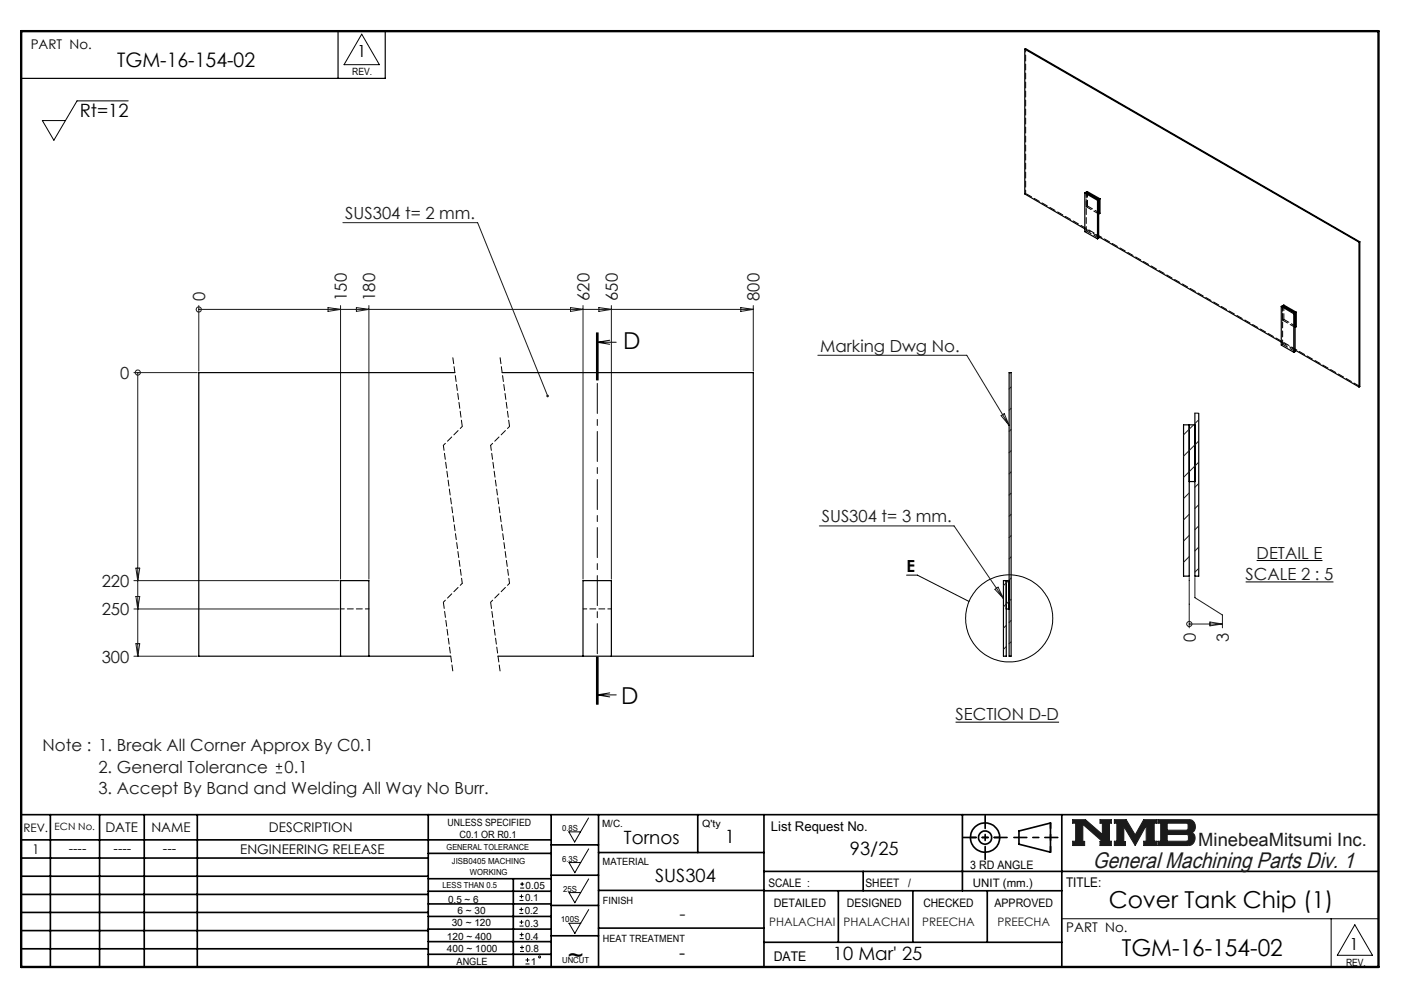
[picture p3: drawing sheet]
<svg xmlns="http://www.w3.org/2000/svg" width="297mm" height="210mm" viewBox="0 0 297 210" stroke-linecap="round" stroke-linejoin="round" font-family="sans-serif">
<g fill="none" stroke="#000" stroke-width=".35">
<path d="M4.5 172.3h287.1M4.5 177.6h112.1M10.7 172.3v32.2M21.1 172.3v32.2M30.5 172.3v32.2M41.7 172.3v32.2M90.6 172.3v32.2M116.6 172.3v32.2M116.6 178.7h10M126.6 172.3v32.2M147.6 172.3v8M161.6 172.3v32.2"/>
<path d="M203.6 172.3v16.1M215.5 175.7l6.7-1.6v6.1l-6.7-1.7zM224.6 172.3v32.2M4.5 185.3h86.1M4.5 181.5h86.1M4.5 189.2h86.1M4.5 193h86.1M4.5 196.8h86.1M90.6 199.1h26M90.6 193.8h26M90.6 188.5h26M90.6 191.2h26"/>
<path d="M90.6 180.5h26M90.6 185.8h26M90.6 196.5h26M108.6 185.8v18.5M116.6 185.1h10M116.6 191.5h10M116.6 197.9h10M126.6 196.3h35M126.6 188.3h35M126.6 180.3h35M161.6 184.3h130M161.6 199.3h63"/>
<path d="M161.6 188.4h63M177.3 188.4v10.9M182.6 184.3v4.1M193.1 188.4v10.9M208.8 188.4v10.9M4.5 200.7h86.1M90.6 201.8h26"/>
<circle cx="208.4" cy="177.1" r="3.1"/>
<circle cx="208.4" cy="177.1" r="1.4"/>
</g>
<path d="M226.9 173.3h2.7l3.6 3.2v-2.4h-.5v-.8h2.4v.8h-.4v3.8h.4v.9h-2.4v-.9h.5l-4.1-3.6v3.6h.3v.9h-2.5v-.9h.6v-3.8h-.6zM235.7 173.3h2.5l1.9 3.3 1.8-3.3h2.8v.8h-.5v3.8h.5v.9h-2.8v-.9h.6v-3.3l-2.4 4.2-2.4-4v3.2h.4v.8h-2.4v-.9h.6v-3.8h-.6zM244.9 173.3h6.6a1.48 1.48 0 0 1 1.3 1.2 1.48 1.48 0 0 1-.7 1.6 1.48 1.48 0 0 1 .7 1.6 1.48 1.48 0 0 1-1.4 1.1h-6.5v-.9h.6v-3.8h-.6zM246.9 174.1h4.1l.3 .2v1l-.3 .3h-4.1zM246.9 176.5h4.2l.3 .3v.8l-.4 .3h-4.1z" fill="none" stroke="#191924" stroke-width=".21"/>
<path d="M76.5 7.2l3.8 6.5h-7.5zM120.3 175.9h2.5l-1.2 2.2zM124.5 173l-1.7 2.9M124.5 179.5l-1.7 2.9M120.4 182.4h2.4l-1.2 2.2zM120.4 188.8h2.4l-1.2 2.1zM120.4 195.3h2.4l-1.2 2.1zM124.5 185.9l-1.7 2.9M124.5 192.4l-1.7 2.9M224.6 194.3h67M281.6 194.3v10.2M286.6 195.6l3.7 6.4h-7.4z" fill="none" stroke="#000" stroke-width=".21"/>
<path d="M4.5 6.6h287.1" fill="none" stroke="#000" stroke-width=".21" stroke-dasharray="6.3 1.3 1.3 1.3" stroke-dashoffset="1.9"/>
<path d="M71.5 6.6v10M81.5 6.6v10h-77" fill="none" stroke="#000" stroke-width=".25"/>
<path d="M205.3 177.1h6.2M222.2 174v6.2" fill="none" stroke="#000" stroke-width=".35" stroke-dasharray="15.2 1.3 1.3 1.3" stroke-dashoffset="14.1"/>
<path d="M203.8 177.1h9.2M208.4 172.5v9.2M214.5 177.1h9.3" fill="none" stroke="#000" stroke-width=".35" stroke-dasharray="15.2 1.3 1.3 1.3" stroke-dashoffset="12.5"/>
<path d="M4.5 6.6h287.1v197.9h-287.1z" fill="none" stroke="#000" stroke-width=".5"/>
<path d="M226.9 173.3v.8h.6v3.8h-.6v.9h2.5v-.9h-.3v-3.6l4.1 3.6h-.5v.9h2.4v-.9h-.4v-3.8h.4v-.8h-2.4v.8h.5v2.4l-3.6-3.2zM235.7 173.3v.8h.6v3.8h-.6v.9h2.4v-.8h-.4v-3.2l2.4 4 2.4-4.2v3.3h-.6v.9h2.8v-.9h-.5v-3.8h.5v-.8h-2.8l-1.8 3.3-1.9-3.3zM246.9 176.5h4.2l.3 .2v1l-.3 .2h-4.2zM244.9 173.3v.8h.6v3.8h-.6v.9h6.9l.7-.5 .3-.9-.1-.7-.6-.6a1.48 1.48 0 0 0 .7-1.6 1.48 1.48 0 0 0-1.3-1.2zM246.9 174.1h4.1l.3 .2v1.1l-.2 .2h-4.2z" fill-rule="evenodd" fill="#191924"/>
<g fill="none" stroke="#000" stroke-width=".21">
<path d="M27.1 21.3h-10.8l-4.9 8.4-2.4-4.2h4.9M126.2 70.4v10M126.3 72.4h4.1M126.3 72.4l2.7 .4M126.4 70.4v10M126.5 70.4v10M129 72l-2.7 .4M265.8 118.5h14M126.2 139v10M126.4 139v10M126.5 139v10zM191.8 121.6h2.3l10.9 5.6"/>
<path d="M263.5 123.1h18.6M126.3 147h4.1M126.3 147l2.7 .4M129 146.5l-2.7 .5M202.1 152.7h21.9M109.9 193.2h.8M109.9 192.3h.8M109.9 195.9h.8M109.9 195h.8M109.9 190.4h.8M109.9 189.6h.8M109.9 198.5h.9"/>
<path d="M109.9 197.7h.9M110 187.8h.9M110 187h.9M110.3 191.9v.8M110.3 189.2v.8M110.3 194.6v.8M110.3 197.2v.9M110.4 199.9v.9M110.5 186.5v.9M110 201.2h.8M110 200.4h.8M111.2 203.9h.8"/>
<path d="M111.2 203h.8M111.6 202.6v.8"/>
<circle cx="213.5" cy="130.8" r="9.2"/>
<circle cx="114.1" cy="202.4" r=".21"/>
</g>
<g fill="none" stroke="#191924" stroke-width=".21">
<path d="M72.5 47.1h28.5l14.9 36.6M28.3 78.8h13.4M29.1 78.8h.1M29.1 78.8v60M42.1 65.4h.1M42.1 64.6v13.9M42.1 65.4h117.2M69.4 65l2.6 .4-2.6 .5zM72 64.6v57.9M75.4 65l2.6 .4-2.6 .5zM78 64.6v57.9M120.7 65l2.6 .4-2.6 .5z"/>
<path d="M123.3 64.6v57.9M126.7 65l2.6 .4-2.6 .5zM129.3 64.6v57.9M156.7 65l2.6 .4-2.6 .5zM159.3 64.6v13.9M173 75.1h31.5l9 14.8M211.8 87.9l.6-.4 1.1 2.4zM173.3 111.2h28.5l10.5 15.4M28.3 122.8h43.5M28.3 128.8h43.5M28.3 138.8h13.4M28.8 120.1h.8l-.5 2.7z"/>
<path d="M28.8 126.1h.8l-.5 2.7zM28.8 136.1h.8l-.5 2.7zM210.5 124.6l.6-.4 1.2 2.4zM251.6 132h.1M251.6 122.1v10.7M251.6 132h7M252.8 122.1v4.3l5.8 3.7v2.7M255.9 131.5l2.7 .5-2.7 .4zM58.3 163.4h1.4M58.3 162.1h1.4M59 161.4v1.4"/>
<circle cx="29.2" cy="78.8" r=".55"/>
<circle cx="42" cy="65.4" r=".54"/>
<circle cx="251.6" cy="132" r=".54"/>
</g>
<path d="M126.4 70.4v78.6" fill="none" stroke="#000" stroke-width=".21" stroke-dasharray="6.3 1.3 1.3 1.3" stroke-dashoffset="-.6"/>
<path d="M95.8 75.6l2 14.6M105.8 75.6l2 14.6M93.8 127.4l2 14.5M103.8 127.4l2 14.5" fill="none" stroke="#000" stroke-width=".21" stroke-dasharray="1.3 .6" stroke-dashoffset="-.1"/>
<path d="M97.8 90.2l-4 4M107.8 90.2l-4 4M97.8 123.4l-4 4M107.8 123.4l-4 4" fill="none" stroke="#000" stroke-width=".21" stroke-dasharray="1.3 .6" stroke-dashoffset=".7"/>
<path d="M93.8 94.2l4 29.2M103.8 94.2l4 29.2" fill="none" stroke="#000" stroke-width=".21" stroke-dasharray="1.3 .6" stroke-dashoffset=".2"/>
<path d="M115.6 83.6l.4-.1 .1 .4-.1 .1-.1-.3 .1 .3h-.3z" fill="#191924"/>
<g fill="none" stroke="#000" stroke-width=".25">
<path d="M216.8 10.4l70.7 40.8M216.8 10.4l.2-.1 70.7 40.8M216.8 10.4v30.6l12.7 7.4M229.5 40.8l2.7 1.6M229.5 40.8v8.2l2.7 1.5M229.8 40.7l2.6 1.5M229.8 40.7l-.3 .1M229.8 40.7l.2-.2 2.7 1.5M232.2 42.4v8.1M232.4 42.2v8.2l-.2 .1M232.4 42.2l-.2 .2M232.4 50.1l38.6 22.2"/>
<path d="M232.7 42l-.3 .2M232.7 42v3.1l-.3 .2M287.5 51.2v30.6M287.7 51.1l-.2 .1M287.7 51.1v30.7h-.2M96.2 78.8h-54.1v60h53.2M106.2 78.8h53.1v60h-54M213.5 78.8h.4v60h-.4zM271 64.8l2.7 1.5M271 64.8v8.2l2.7 1.5M271.3 64.7l2.7 1.5M271.3 64.7l-.3 .1"/>
<path d="M271.3 64.7l.3-.2 2.6 1.5M273.7 66.3v8.2M274 66.2v8.2l-.3 .1M274 66.2l-.3 .1M274 74l13.5 7.8M274.2 66l-.2 .2M274.2 66v3.1l-.2 .1M251.6 89.8v32h-1.2v-32h2.4M252.8 87.4v34.4h.8v-34.4M251.6 101.8h1.2M72 138.8v-16h6v16M123.3 138.8v-16h6v16"/>
<path d="M212.9 122.8v16h-.6v-16h1.2M212.9 128.8h.6"/>
</g>
<path d="M78.1 128.8h-6M129.4 128.8h-6" fill="none" stroke="#000" stroke-width=".21" stroke-dasharray="1.3 .6" stroke-dashoffset=".5"/>
<g fill="none" stroke="#191924" stroke-width=".21">
<path d="M213.9 81.8l-.4 .5M213.9 86.4l-.4 .3M213.9 90.8l-.4 .4M213.9 95.3l-.4 .4M213.9 99.8l-.4 .4M252.5 89.8l-2.1 2.2M253.6 88.8l-.8 .8M253.6 93.3l-3.2 3.2M253.6 97.7l-3.2 3.3M213.9 104.3l-.4 .4M213.9 108.8l-.4 .4M213.9 113.3l-.4 .4"/>
<path d="M213.9 117.8l-.4 .4M251.6 108.8l-1.2 1.2M251.6 113.2l-1.2 1.2M251.6 117.7l-1.2 1.2M251.6 104.2l-1.2 1.2M253.6 102.3l-.8 .7M253.6 106.7l-.8 .9M253.6 111.2l-.8 .8M253.6 115.7l-.8 .8M212.9 132.2l-.6 .6M212.9 136.7l-.6 .6M213.4 122.8l-1.1 1.1"/>
<path d="M213.9 122.3l-.4 .4M213.9 126.7l-1.6 1.6M213.9 131.2l-.4 .4M213.9 135.7l-.4 .4M253.6 120.2l-.8 .8"/>
</g>
<path d="M252.8 87.4h.8" fill="none" stroke="#000" stroke-width=".21"/>
<path d="M229.8 40.7v8.1M271.3 64.6v8.2" fill="none" stroke="#000" stroke-width=".21" stroke-dasharray="1.3 .6" stroke-dashoffset=".4"/>
<path d="M216.8 41l.2-.1M229.8 48.8l-.3 .2M230 43.6l-.2 .1M271.3 72.8l-.2 .2M271.6 67.5l-.3 .2" fill="none" stroke="#000" stroke-width=".21" stroke-dasharray="1.3 .6"/>
<path d="M229.8 43.7v-3M230 40.5v3.1M232.4 50.3l-2.6-1.5M232.4 45.2l-2.6-1.5M232.7 45.1l-2.7-1.5M271.3 67.7v-3.1M271.6 64.5v3M274 74.3l-2.7-1.5M274 69.2l-2.7-1.5M274.2 69.1l-2.6-1.6" fill="none" stroke="#000" stroke-width=".21" stroke-dasharray="1.3 .6" stroke-dashoffset=".1"/>
<path d="M229.5 48.4l2.9 1.6M271.1 72.3l2.9 1.7" fill="none" stroke="#000" stroke-width=".21" stroke-dasharray="1.3 .6" stroke-dashoffset="-.1"/>
<path d="M217 40.9l70.7 40.8" fill="none" stroke="#000" stroke-width=".21" stroke-dasharray="1.3 .6" stroke-dashoffset="-.2"/>
<path d="M217 10.3v30.6" fill="none" stroke="#000" stroke-width=".21" stroke-dasharray="1.3 .6" stroke-dashoffset=".6"/>
<g font-size="4.9">
<text x="131.8" y="73.8">D</text>
<text x="131.4" y="148.9">D</text>
<text x="234.5" y="192">Cover Tank Chip (1)</text>
<text x="120.1" y="203.7">~</text>
<text x="237.3" y="202.1">TGM-16-154-02</text>
</g>
<text font-size="4.7" fill="#191924" x="231.2" y="183.6">General Machining Parts Div. 1</text>
<text font-size="4.2" x="24.8" y="14.3">TGM-16-154-02</text>
<g font-size="3.9">
<text x="16.9" y="24.6">Rt=12</text>
<text x="132" y="178.4">Tornos</text>
<text x="153.3" y="178.4">1</text>
<text x="179.8" y="180.8">93/25</text>
<text x="138.6" y="186.6">SUS304</text>
<text x="143.7" y="202.9">-</text>
<text x="176.2" y="203.1">10 Mar' 25</text>
</g>
<g font-size="3.9" fill="#191924">
<text x="253.5" y="178.9">MinebeaMitsumi Inc.</text>
<text x="143.7" y="194.7">-</text>
</g>
<g font-size="3.5">
<text x="75.6" y="12.1">1</text>
<text x="191.8" y="120.9">E</text>
<text x="285.5" y="200.9">1</text>
</g>
<g font-size="3.5" fill="#191924">
<text x="73" y="46.3">SUS304 t= 2 mm.</text>
<text x="43.4" y="63.6" transform="rotate(-90 43.4 63.6)">0</text>
<text x="73.4" y="63.6" transform="rotate(-90 73.4 63.6)">150</text>
<text x="79.4" y="63.6" transform="rotate(-90 79.4 63.6)">180</text>
<text x="124.7" y="63.6" transform="rotate(-90 124.7 63.6)">620</text>
<text x="130.7" y="63.6" transform="rotate(-90 130.7 63.6)">650</text>
<text x="160.7" y="63.6" transform="rotate(-90 160.7 63.6)">800</text>
<text x="173.5" y="74.3">Marking Dwg No.</text>
<text x="25.4" y="80.1">0</text>
<text x="173.8" y="110.4">SUS304 t= 3 mm.</text>
<text x="265.8" y="118.2">DETAIL E</text>
<text x="21.5" y="124.1">220</text>
<text x="263.5" y="122.7">SCALE 2 : 5</text>
<text x="21.5" y="130.1">250</text>
<text x="252.9" y="135.7" transform="rotate(-90 252.9 135.7)">0</text>
<text x="259.9" y="135.7" transform="rotate(-90 259.9 135.7)">3</text>
<text x="21.5" y="140.1">300</text>
<text x="202.1" y="152.3">SECTION D-D</text>
<text x="9" y="158.9">Note : 1. Break All Corner Approx By C0.1</text>
<text x="20.8" y="167.9">3. Accept By Band and Welding All Way No Burr.</text>
<text x="20.8" y="163.4">2. General Tolerance</text>
<text x="60.2" y="163.4">0.1</text>
</g>
<g font-size="2.8">
<text x="6.5" y="10.4">PART No.</text>
<text x="22.3" y="175.9">DATE</text>
<text x="32" y="175.9">NAME</text>
<text x="56.9" y="175.9">DESCRIPTION</text>
<text x="163.1" y="175.7">List Request No.</text>
<text x="6.8" y="180.6">1</text>
<text x="14.5" y="180.3">----</text>
<text x="24" y="180.3">----</text>
<text x="34.5" y="180.3">---</text>
<text x="50.8" y="180.7">ENGINEERING RELEASE</text>
<text x="225.5" y="187.6">TITLE:</text>
<text x="225.6" y="197.2">PART No.</text>
<text x="163.7" y="203.2">DATE</text>
</g>
<g font-size="2.5">
<text x="4.9" y="175.9">REV.</text>
<text x="205.2" y="183.8">3 RD ANGLE</text>
<text x="162.5" y="187.5">SCALE :</text>
<text x="163.7" y="191.7">DETAILED</text>
<text x="179.2" y="191.9">DESIGNED</text>
<text x="183.1" y="187.5">SHEET</text>
<text x="192.1" y="187.5">/</text>
<text x="195.3" y="191.9">CHECKED</text>
<text x="205.8" y="187.5">UNIT (mm.)</text>
<text x="210.4" y="191.9">APPROVED</text>
</g>
<g font-size="2.5" fill="#191924">
<text x="162.7" y="195.9">PHALACHAI</text>
<text x="178.5" y="195.9">PHALACHAI</text>
<text x="195.1" y="195.9">PREECHA</text>
<text x="211" y="195.9">PREECHA</text>
</g>
<g font-size="2.1">
<text x="74.5" y="16">REV.</text>
<text x="11.6" y="175.6">ECN No.</text>
<text x="94.7" y="174.7">UNLESS SPECIFIED</text>
<text x="97.2" y="177.3">C0.1 OR R0.1</text>
<text x="127.3" y="174.9">M/C.</text>
<text x="148.6" y="175">Q'ty</text>
<text x="127.5" y="183">MATERIAL</text>
<text x="94.8" y="191">0.5 ~ 6</text>
<text x="111.1" y="190.6">0.1</text>
<text x="111.2" y="188">0.05</text>
<text x="127.6" y="191.1">FINISH</text>
<text x="95.6" y="195.9">30 ~ 120</text>
<text x="96.8" y="193.3">6 ~ 30</text>
<text x="111" y="193.4">0.2</text>
<text x="111.1" y="196.1">0.3</text>
<text x="94.5" y="198.8">120 ~ 400</text>
<text x="94.5" y="201.3">400 ~ 1000</text>
<text x="111.1" y="198.7">0.4</text>
<text x="111.2" y="201.4">0.8</text>
<text x="127.6" y="199.2">HEAT TREATMENT</text>
<text x="96.6" y="204.1">ANGLE</text>
<text x="112.3" y="204.1">1</text>
<text x="284.7" y="204.3">REV.</text>
</g>
<g font-size="1.8">
<text x="94.5" y="179.8">GENERAL TOLERANCE</text>
<text x="118.9" y="175.7">0.8S</text>
<text x="95.6" y="182.8">JISB0405 MACHING</text>
<text x="99.4" y="185.1">WORKING</text>
<text x="118.9" y="182.2">6.3S</text>
<text x="93.6" y="187.8">LESS THAN 0.5</text>
<text x="119.1" y="188.6">25S</text>
<text x="118.6" y="195.1">100S</text>
<text x="118.9" y="203.6">UNCUT</text>
</g>
</svg>
